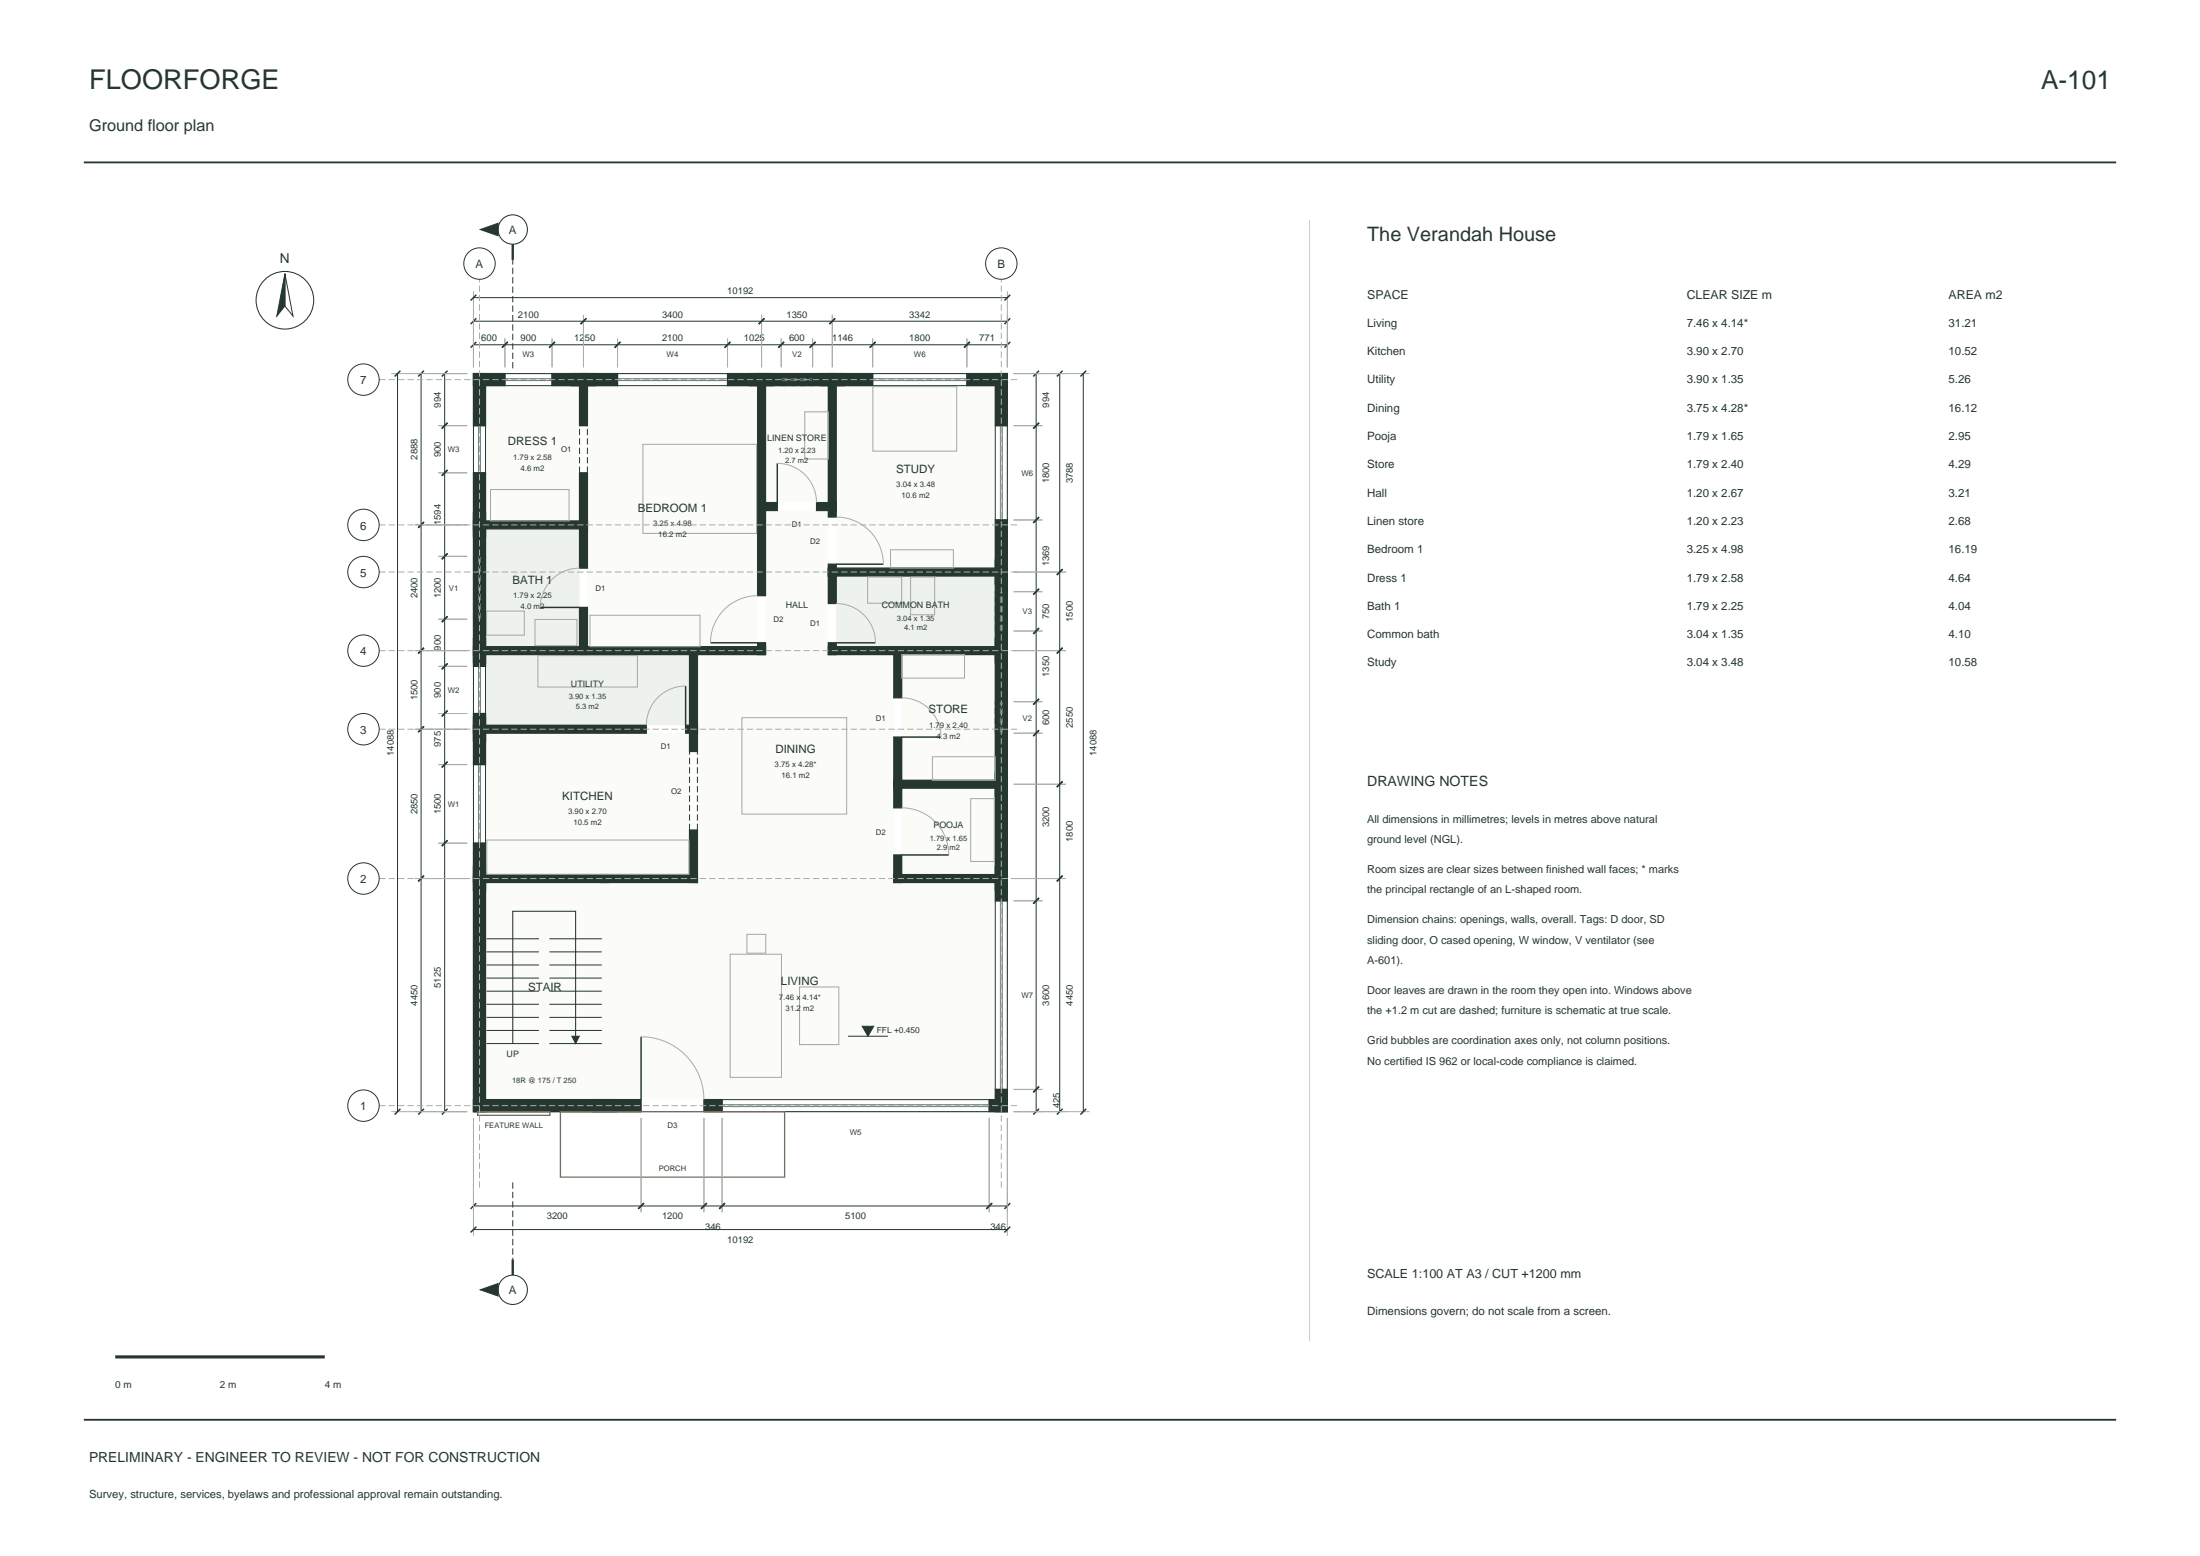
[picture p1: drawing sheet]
<svg xmlns="http://www.w3.org/2000/svg" width="420mm" height="297mm" viewBox="0 0 420 297" stroke-linecap="round" stroke-linejoin="round" font-family="sans-serif">
<path d="M16 31h388M16 271h388" fill="none" stroke="#25372f" stroke-width=".35"/>
<g fill="#fbfbf7">
<path d="M92.7 168.4h22.7v41.5h-22.7z" fill-rule="evenodd"/>
<path d="M115.4 168.4h17.7v-.7h37.5v.7h19.4v41.5h-74.6z" fill-rule="evenodd"/>
<path d="M92.7 139.9h38.9v27h-38.9z" fill-rule="evenodd"/>
</g>
<path d="M92.7 124.9h38.9v13.5h-38.9z" fill-rule="evenodd" fill="#eef2ef"/>
<g fill="#fbfbf7">
<path d="M133.1 124.9h13v-.7h12v.7h12.5v42.8h-37.5z" fill-rule="evenodd"/>
<path d="M172.1 150.4h17.9v16.5h-17.9z" fill-rule="evenodd"/>
<path d="M172.1 124.9h17.9v24h-17.9z" fill-rule="evenodd"/>
<path d="M146.1 97.4h12v26.8h-12z" fill-rule="evenodd"/>
<path d="M146.1 73.6h12v22.3h-12z" fill-rule="evenodd"/>
<path d="M112.1 73.6h32.5v49.8h-32.5z" fill-rule="evenodd"/>
<path d="M92.7 73.6h17.9v25.8h-17.9z" fill-rule="evenodd"/>
</g>
<g fill="#eef2ef">
<path d="M92.7 100.9h17.9v22.5h-17.9z" fill-rule="evenodd"/>
<path d="M159.6 109.9h30.4v13.5h-30.4z" fill-rule="evenodd"/>
</g>
<path d="M159.6 73.6h30.4v34.8h-30.4z" fill-rule="evenodd" fill="#fbfbf7"/>
<g fill="none" stroke="#a8afa4" stroke-width=".19">
<path d="M90.4 55.6v14.5M192.3 55.6v14.5M74.7 71.3h14.5M90.4 71.3h101.9v140.9h-101.9zM96.4 64.6v5.5M105.4 64.6v5.5M111.4 60.1v10M117.9 64.6v5.5M138.9 64.6v5.5M145.4 60.1v10M149.1 64.6v5.5M155.1 64.6v5.5"/>
<path d="M158.9 60.1v10M166.6 64.6v5.5M184.6 64.6v5.5M193.5 71.3h14.5M83.7 90.3h5.5M83.7 81.2h5.5M148.4 88.4a7.5 7.5 0 0 1 7.5 7.5M159.6 98.7a9 9 0 0 1 9 9M193.5 81.2h5.5M193.5 99.2h5.5M79.2 100.2h10M83.7 118.2h5.5"/>
<path d="M83.7 106.2h5.5M110.6 108.4a7.5 7.5 0 0 0-7.5 7.5M144.6 113.7a9 9 0 0 0-9 9M159.6 115.2a7.5 7.5 0 0 1 7.5 7.5M193.5 112.9h5.5M193.5 109.2h10M79.2 139.2h10M79.2 124.2h10M83.7 136.2h5.5M83.7 127.2h5.5M130.9 130.9a7.5 7.5 0 0 0-7.5 7.5M172.1 133.2a7.5 7.5 0 0 1 7.5 7.5"/>
<path d="M193.5 124.2h10M193.5 139.9h5.5M193.5 133.9h5.5M193.5 120.4h5.5M83.7 145.9h5.5M172.1 154.2a9 9 0 0 1 9 9M193.5 149.7h10M79.2 167.7h10M83.7 160.9h5.5M193.5 167.7h10M193.5 171.9h5.5M122.4 197.9a12 12 0 0 1 12 12"/>
<path d="M74.7 212.2h14.5M90.4 213.4v22.5M122.4 213.4v18M134.4 213.4v18M137.8 213.4v18M188.8 213.4v18M192.3 213.4v22.5M193.5 212.2h14.5M193.5 207.9h5.5"/>
</g>
<g fill="#25372f" stroke="#25372f" stroke-width=".25">
<path d="M90.4 165.4h2.3v46.8h-2.3z" fill-rule="evenodd"/>
<path d="M90.4 209.9h27.3v2.3h-27.3z" fill-rule="evenodd"/>
<path d="M90.4 136.9h2.3v9h-2.3z" fill-rule="evenodd"/>
<path d="M90.4 160.9h2.3v9.1h-2.3z" fill-rule="evenodd"/>
<path d="M90.4 166.9h25.7v1.5h-25.7z" fill-rule="evenodd"/>
<path d="M90.4 121.9h2.3v5.3h-2.3z" fill-rule="evenodd"/>
<path d="M90.4 136.2h2.3v5.3h-2.3z" fill-rule="evenodd"/>
<path d="M130.9 138.4h2.2v1.5h-2.2z" fill-rule="evenodd"/>
<path d="M90.4 138.4h33v1.5h-33z" fill-rule="evenodd"/>
<path d="M90.4 97.9h2.3v28.6h-2.3z" fill-rule="evenodd"/>
<path d="M90.4 123.4h21.7v1.5h-21.7z" fill-rule="evenodd"/>
<path d="M90.4 90.3h2.3v12.2h-2.3z" fill-rule="evenodd"/>
<path d="M90.4 71.3h2.3v9.9h-2.3z" fill-rule="evenodd"/>
<path d="M90.4 99.4h21.7v1.5h-21.7z" fill-rule="evenodd"/>
<path d="M105.4 71.3h8.3v2.3h-8.3z" fill-rule="evenodd"/>
<path d="M90.4 71.3h6v2.3h-6z" fill-rule="evenodd"/>
<path d="M110.6 99.4h1.5v9h-1.5z" fill-rule="evenodd"/>
<path d="M110.6 115.9h1.5v9h-1.5z" fill-rule="evenodd"/>
<path d="M110.6 123.4h22.5v1.5h-22.5z" fill-rule="evenodd"/>
<path d="M110.6 90.3h1.5v10.6h-1.5z" fill-rule="evenodd"/>
<path d="M110.6 71.3h1.5v9.9h-1.5z" fill-rule="evenodd"/>
<path d="M138.9 71.3h8.8v2.3h-8.8z" fill-rule="evenodd"/>
<path d="M109.1 71.3h8.8v2.3h-8.8z" fill-rule="evenodd"/>
<path d="M113.1 209.9h9.3v2.3h-9.3z" fill-rule="evenodd"/>
<path d="M188.8 209.9h3.5v2.3h-3.5z" fill-rule="evenodd"/>
<path d="M134.4 209.9h3.4v2.3h-3.4z" fill-rule="evenodd"/>
<path d="M114.6 166.9h18.5v1.5h-18.5z" fill-rule="evenodd"/>
<path d="M131.6 138.4h1.5v5h-1.5z" fill-rule="evenodd"/>
<path d="M131.6 158.4h1.5v10h-1.5z" fill-rule="evenodd"/>
<path d="M131.6 123.4h1.5v16.5h-1.5z" fill-rule="evenodd"/>
<path d="M131.6 123.4h14.5v1.5h-14.5z" fill-rule="evenodd"/>
<path d="M144.6 95.9h1.5v17.8h-1.5z" fill-rule="evenodd"/>
<path d="M144.6 122.7h1.5v2.2h-1.5z" fill-rule="evenodd"/>
<path d="M144.6 71.3h1.5v26.1h-1.5z" fill-rule="evenodd"/>
<path d="M155.9 95.9h3.7v1.5h-3.7z" fill-rule="evenodd"/>
<path d="M144.6 95.9h3.8v1.5h-3.8z" fill-rule="evenodd"/>
<path d="M143.1 71.3h18.1v2.3h-18.1z" fill-rule="evenodd"/>
<path d="M158.1 108.4h1.5v6.8h-1.5z" fill-rule="evenodd"/>
<path d="M158.1 122.7h1.5v2.2h-1.5z" fill-rule="evenodd"/>
<path d="M158.1 123.4h14v1.5h-14z" fill-rule="evenodd"/>
<path d="M158.1 95.9h1.5v2.8h-1.5z" fill-rule="evenodd"/>
<path d="M158.1 107.7h1.5v2.2h-1.5z" fill-rule="evenodd"/>
<path d="M158.1 108.4h34.2v1.5h-34.2z" fill-rule="evenodd"/>
<path d="M158.1 71.3h1.5v26.1h-1.5z" fill-rule="evenodd"/>
<path d="M156.6 71.3h10v2.3h-10z" fill-rule="evenodd"/>
<path d="M184.6 71.3h7.7v2.3h-7.7z" fill-rule="evenodd"/>
<path d="M170.6 148.9h1.5v5.3h-1.5z" fill-rule="evenodd"/>
<path d="M170.6 163.2h1.5v5.2h-1.5z" fill-rule="evenodd"/>
<path d="M170.6 166.9h21.7v1.5h-21.7z" fill-rule="evenodd"/>
<path d="M170.6 123.4h1.5v9.8h-1.5z" fill-rule="evenodd"/>
<path d="M170.6 140.7h1.5v9.7h-1.5z" fill-rule="evenodd"/>
<path d="M170.6 148.9h21.7v1.5h-21.7z" fill-rule="evenodd"/>
<path d="M170.6 123.4h21.7v1.5h-21.7z" fill-rule="evenodd"/>
<path d="M190 165.4h2.3v6.5h-2.3z" fill-rule="evenodd"/>
<path d="M190 207.9h2.3v4.3h-2.3z" fill-rule="evenodd"/>
<path d="M190 147.4h2.3v22.6h-2.3z" fill-rule="evenodd"/>
<path d="M190 121.9h2.3v30.1h-2.3z" fill-rule="evenodd"/>
<path d="M190 106.9h2.3v19.6h-2.3z" fill-rule="evenodd"/>
<path d="M190 99.2h2.3v12.3h-2.3z" fill-rule="evenodd"/>
<path d="M190 71.3h2.3v9.9h-2.3z" fill-rule="evenodd"/>
</g>
<g fill="none" stroke="#25372f" stroke-width=".28">
<path d="M90.9 56.3l-1.1 1.1M192.9 56.3l-1.1 1.1M76.4 70.8l-1.1 1.1M80.9 70.8l-1.1 1.1M85.4 70.8l-1.1 1.1M90.9 65.3l-1.1 1.1M90.9 60.8l-1.1 1.1M96.9 65.3l-1.1 1.1M105.9 65.3l-1.1 1.1M111.9 60.8l-1.1 1.1M118.4 65.3l-1.1 1.1M139.4 65.3l-1.1 1.1"/>
<path d="M145.9 60.8l-1.1 1.1M149.7 65.3l-1.1 1.1M155.7 65.3l-1.1 1.1M159.4 60.8l-1.1 1.1M167.1 65.3l-1.1 1.1M185.1 65.3l-1.1 1.1M192.9 65.3l-1.1 1.1M192.9 60.8l-1.1 1.1M198.4 70.8l-1.1 1.1M202.9 70.8l-1.1 1.1M207.4 70.8l-1.1 1.1M80.9 99.6l-1.1 1.1"/>
<path d="M85.4 89.7l-1.1 1.1M85.4 80.7l-1.1 1.1M148.4 88.4v7.5M198.4 98.7l-1.1 1.1M198.4 80.7l-1.1 1.1M85.4 117.6l-1.1 1.1M85.4 105.6l-1.1 1.1M103.1 115.9h7.5M159.6 107.7h9M198.4 119.9l-1.1 1.1M198.4 112.4l-1.1 1.1M202.9 108.6l-1.1 1.1"/>
<path d="M80.9 138.6l-1.1 1.1M80.9 123.6l-1.1 1.1M85.4 135.6l-1.1 1.1M85.4 126.6l-1.1 1.1M130.9 130.9v7.5M135.6 122.7h9M159.6 122.7h7.5M198.4 139.4l-1.1 1.1M198.4 133.4l-1.1 1.1M202.9 123.6l-1.1 1.1M85.4 145.4l-1.1 1.1M172.1 140.7h7.5"/>
<path d="M202.9 149.1l-1.1 1.1M80.9 167.1l-1.1 1.1M85.4 160.4l-1.1 1.1M172.1 163.2h9M198.4 171.4l-1.1 1.1M202.9 167.1l-1.1 1.1M122.4 197.9v12M76.4 211.6l-1.1 1.1M80.9 211.6l-1.1 1.1M85.4 211.6l-1.1 1.1M198.4 211.6l-1.1 1.1M198.4 207.4l-1.1 1.1"/>
<path d="M202.9 211.6l-1.1 1.1M207.4 211.6l-1.1 1.1M90.9 229.6l-1.1 1.1M90.9 234.1l-1.1 1.1M122.9 229.6l-1.1 1.1M134.9 229.6l-1.1 1.1M138.4 229.6l-1.1 1.1M189.4 229.6l-1.1 1.1M192.9 229.6l-1.1 1.1M192.9 234.1l-1.1 1.1"/>
</g>
<g fill="none" stroke="#25372f" stroke-width=".19" stroke-dasharray="1.2 .6" stroke-linecap="butt">
<path d="M97.9 70.3v-20.7M149.1 71.3h6M149.1 73.6h6M110.6 90.3v-9.1M112.1 90.3v-9.1M90.4 118.2v-12M92.7 118.2v-12M190 139.9v-6M190 120.4v-7.5M192.3 139.9v-6M192.3 120.4v-7.5M131.6 158.4v-15"/>
<path d="M133.1 158.4v-15M97.9 225.7v14.7"/>
</g>
<g fill="none" stroke="#25372f" stroke-width=".19">
<path d="M54.4 52.3l1.5 8-1.5-1.9zM90.4 56.8h101.9M75.9 71.3v140.9M80.4 71.3v140.9M84.9 71.3v140.9M90.4 65.8h101.9M90.4 61.3h101.9M96.4 71.3h9v2.3h-9zM117.9 71.3h21v2.3h-21zM149.1 71.3v2.3M155.1 71.3v2.3M166.6 71.3h18v2.3h-18z"/>
<path d="M197.8 71.3v140.9M202.3 71.3v140.9M206.8 71.3v140.9M90.4 81.2h2.3v9.1h-2.3zM190 81.2h2.3v18h-2.3zM90.4 118.2h2.3M90.4 106.2h2.3M190 112.9h2.3M90.4 127.2h2.3v9h-2.3zM190 139.9h2.3M190 133.9h2.3M190 120.4h2.3"/>
<path d="M90.4 145.9h2.3v15h-2.3zM92.9 179.2h10M104.9 179.2h10M190 171.9h2.3v36h-2.3zM92.9 199.2h10M92.9 196.7h10M92.9 194.2h10M92.9 191.7h10M92.9 189.2h10M92.9 186.7h10M92.9 184.2h10M92.9 181.7h10"/>
<path d="M104.9 199.2h10M104.9 196.7h10M104.9 194.2h10M104.9 191.7h10M104.9 189.2h10M104.9 186.7h10M104.9 184.2h10M104.9 181.7h10M161.9 197.8h7.6M137.8 209.9h51v2.3h-51zM90.4 230.2h101.9M90.4 234.7h101.9"/>
<circle cx="91.5" cy="50.3" r="3"/>
<circle cx="191.2" cy="50.3" r="3"/>
<circle cx="69.4" cy="72.5" r="3"/>
<circle cx="69.4" cy="100.2" r="3"/>
<circle cx="69.4" cy="109.2" r="3"/>
<circle cx="69.4" cy="124.2" r="3"/>
<circle cx="69.4" cy="139.2" r="3"/>
<circle cx="69.4" cy="167.7" r="3"/>
<circle cx="69.4" cy="211" r="3"/>
</g>
<g fill="none" stroke="#5f7d78" stroke-width=".19">
<path d="M96.4 72.3h9M96.4 72.6h9M117.9 72.3h21M117.9 72.6h21M166.6 72.3h18M166.6 72.6h18M91.4 81.2v9.1M91.7 81.2v9.1M191 81.2v18M191.3 81.2v18M91.4 127.2v9M91.7 127.2v9"/>
<path d="M91.4 145.9v15M91.7 145.9v15M191 171.9v36M191.3 171.9v36M137.8 211.2h51M137.8 210.9h51"/>
</g>
<path d="M149.1 72.3h6M149.1 72.6h6M91.4 118.2v-12M91.7 118.2v-12M191 139.9v-6M191 120.4v-7.5M191.3 139.9v-6M191.3 120.4v-7.5" fill="none" stroke="#5f7d78" stroke-width=".19" stroke-dasharray="1.2 .6" stroke-linecap="butt"/>
<g fill="none" stroke="#25372f" stroke-width=".2">
<path d="M97.9 199.2v-25.3h12v25.3"/>
<circle cx="54.4" cy="57.3" r="5.5"/>
<circle cx="97.9" cy="43.8" r="2.8"/>
<circle cx="97.9" cy="246.2" r="2.8"/>
</g>
<g fill="#25372f" stroke="#25372f" stroke-width=".19">
<path d="M109.2 197.8h1.4l-.7 1.4z"/>
<path d="M164.6 195.9h2.2l-1.1 1.9z"/>
<path d="M91.7 246.2l3.4-1.2v2.4z"/>
<path d="M91.7 43.8l3.4-1.2v2.4z"/>
<path d="M54.4 52.3v6.1l-1.6 1.9z"/>
</g>
<g fill="none" stroke="#a3aaa1" stroke-width=".19">
<path d="M153.6 78.6h4.5v9h-4.5zM166.6 73.8h16v12.3h-16zM93.6 93.4h15v6h-15zM122.7 84.8h21.7v17h-21.7zM92.9 116.6h7.2v4.6h-7.2zM102.1 118.2h8v5h-8zM112.6 117.4h21v6h-21zM165.6 110.1h6.5v5h-6.5zM170 104.9h12v3.5h-12zM173.8 110.1h4.6v7.2h-4.6zM102.7 125.1h19v6h-19zM141.6 137h20v18.4h-20z"/>
<path d="M172.1 124.9h12v4.5h-12zM178 144.4h12v4.5h-12zM185.3 152.4h4.5v12h-4.5zM92.9 160.3h38.6v6.6h-38.6zM142.6 178.3h3.6v3.6h-3.6zM139.4 182.1h9.8v23.5h-9.8zM152.6 188.4h7.5v11h-7.5z"/>
</g>
<path d="M91.2 212.2h13.8v.7h-13.8zM107 212.2h42.8v12.5h-42.8z" fill="none" stroke="#9e653f" stroke-width=".25"/>
<path d="M72.4 72.5h121.9M72.4 109.2h121.9M72.4 100.2h121.9M72.4 139.2h121.9M72.4 124.2h121.9M72.4 167.7h121.9M72.4 211h121.9M91.5 226.7v-173.4M191.2 226.7v-173.4" fill="none" stroke="#a8afa4" stroke-width=".19" stroke-dasharray="1.2 .6" stroke-linecap="butt"/>
<path d="M97.9 46.6v3M97.9 240.4v3" fill="none" stroke="#25372f" stroke-width=".45"/>
<path d="M250 42v214" fill="none" stroke="#c9d0c7" stroke-width=".2"/>
<path d="M22 259h40" fill="none" stroke="#25372f" stroke-width=".6"/>
<text font-size="5.2" fill="#25372f" x="17" y="17">FLOORFORGE</text>
<text font-size="5" fill="#25372f" x="389.7" y="17">A-101</text>
<text font-size="3.8" fill="#25372f" x="261" y="46">The Verandah House</text>
<text font-size="3.1" fill="#25372f" x="17" y="25">Ground floor plan</text>
<text font-size="2.7" fill="#25372f" x="261" y="150">DRAWING NOTES</text>
<g font-size="2.6" fill="#25372f">
<text x="53.5" y="50.1">N</text>
<text x="17" y="279">PRELIMINARY - ENGINEER TO REVIEW - NOT FOR CONSTRUCTION</text>
</g>
<text font-size="2.4" fill="#25372f" x="261" y="244">SCALE 1:100 AT A3 / CUT +1200 mm</text>
<g font-size="2.3" fill="#25372f">
<text x="261" y="57">SPACE</text>
<text x="322" y="57">CLEAR SIZE m</text>
<text x="372" y="57">AREA m2</text>
</g>
<g font-size="2.2" fill="#25372f">
<text x="97.2" y="44.7">A</text>
<text x="90.8" y="51.2">A</text>
<text x="190.4" y="51.2">B</text>
<text x="261" y="62.4">Living</text>
<text x="322" y="62.4">7.46 x 4.14*</text>
<text x="372" y="62.4">31.21</text>
<text x="261" y="67.8">Kitchen</text>
<text x="322" y="67.8">3.90 x 2.70</text>
<text x="372" y="67.8">10.52</text>
<text x="68.8" y="73.4">7</text>
<text x="261" y="73.2">Utility</text>
<text x="322" y="73.2">3.90 x 1.35</text>
<text x="372" y="73.2">5.26</text>
<text x="261" y="78.6">Dining</text>
<text x="322" y="78.6">3.75 x 4.28*</text>
<text x="372" y="78.6">16.12</text>
<text x="97" y="85">DRESS 1</text>
<text x="261" y="84">Pooja</text>
<text x="261" y="89.4">Store</text>
<text x="322" y="84">1.79 x 1.65</text>
<text x="322" y="89.4">1.79 x 2.40</text>
<text x="372" y="84">2.95</text>
<text x="372" y="89.4">4.29</text>
<text x="171.1" y="90.3">STUDY</text>
<text x="261" y="94.8">Hall</text>
<text x="322" y="94.8">1.20 x 2.67</text>
<text x="372" y="94.8">3.21</text>
<text x="68.8" y="101.1">6</text>
<text x="121.8" y="97.7">BEDROOM 1</text>
<text x="261" y="100.2">Linen store</text>
<text x="322" y="100.2">1.20 x 2.23</text>
<text x="372" y="100.2">2.68</text>
<text x="261" y="105.6">Bedroom 1</text>
<text x="322" y="105.6">3.25 x 4.98</text>
<text x="372" y="105.6">16.19</text>
<text x="68.8" y="110.1">5</text>
<text x="97.8" y="111.4">BATH 1</text>
<text x="261" y="111">Dress 1</text>
<text x="322" y="111">1.79 x 2.58</text>
<text x="372" y="111">4.64</text>
<text x="261" y="116.4">Bath 1</text>
<text x="322" y="116.4">1.79 x 2.25</text>
<text x="372" y="116.4">4.04</text>
<text x="68.8" y="125.1">4</text>
<text x="261" y="121.8">Common bath</text>
<text x="322" y="121.8">3.04 x 1.35</text>
<text x="372" y="121.8">4.10</text>
<text x="261" y="127.2">Study</text>
<text x="322" y="127.2">3.04 x 3.48</text>
<text x="372" y="127.2">10.58</text>
<text x="177.3" y="136.2">STORE</text>
<text x="68.8" y="140.1">3</text>
<text x="148" y="143.7">DINING</text>
<text x="107.3" y="152.7">KITCHEN</text>
<text x="68.8" y="168.6">2</text>
<text x="100.8" y="189.2">STAIR</text>
<text x="149.1" y="188">LIVING</text>
<text x="68.8" y="211.9">1</text>
<text x="97.2" y="247">A</text>
<text x="261" y="251">Dimensions govern; do not scale from a screen.</text>
</g>
<g font-size="2.1" fill="#25372f">
<text x="261" y="157">All dimensions in millimetres; levels in metres above natural</text>
<text x="261" y="160.9">ground level (NGL).</text>
<text x="261" y="166.6">Room sizes are clear sizes between finished wall faces; * marks</text>
<text x="261" y="170.5">the principal rectangle of an L-shaped room.</text>
<text x="261" y="176.2">Dimension chains: openings, walls, overall. Tags: D door, SD</text>
<text x="261" y="180.1">sliding door, O cased opening, W window, V ventilator (see</text>
<text x="261" y="184">A-601).</text>
<text x="261" y="189.7">Door leaves are drawn in the room they open into. Windows above</text>
<text x="261" y="193.6">the +1.2 m cut are dashed; furniture is schematic at true scale.</text>
<text x="261" y="199.3">Grid bubbles are coordination axes only, not column positions.</text>
<text x="261" y="203.2">No certified IS 962 or local-code compliance is claimed.</text>
<text x="17" y="286">Survey, structure, services, byelaws and professional approval remain outstanding.</text>
</g>
<g font-size="1.9" fill="#25372f">
<text x="22" y="265">0 m</text>
<text x="42" y="265">2 m</text>
<text x="62" y="265">4 m</text>
</g>
<g font-size="1.8" fill="#25372f">
<text x="138.8" y="56.1">10192</text>
<text x="91.9" y="65.1">600</text>
<text x="98.9" y="60.6">2100</text>
<text x="99.4" y="65.1">900</text>
<text x="109.6" y="65.1">1250</text>
<text x="126.4" y="65.1">2100</text>
<text x="126.4" y="60.6">3400</text>
<text x="142" y="65.1">1025</text>
<text x="150.1" y="60.6">1350</text>
<text x="150.6" y="65.1">600</text>
<text x="158.9" y="65.1">1146</text>
<text x="173.6" y="65.1">1800</text>
<text x="173.6" y="60.6">3342</text>
<text x="187" y="65.1">771</text>
<text x="84.2" y="77.8" transform="rotate(-90 84.2 77.8)">994</text>
<text x="200.3" y="77.8" transform="rotate(-90 200.3 77.8)">994</text>
<text x="79.7" y="87.8" transform="rotate(-90 79.7 87.8)">2888</text>
<text x="84.2" y="87.3" transform="rotate(-90 84.2 87.3)">900</text>
<text x="200.3" y="92.3" transform="rotate(-90 200.3 92.3)">1800</text>
<text x="204.8" y="92.3" transform="rotate(-90 204.8 92.3)">3788</text>
<text x="84.2" y="100.2" transform="rotate(-90 84.2 100.2)">1594</text>
<text x="200.3" y="108.1" transform="rotate(-90 200.3 108.1)">1369</text>
<text x="79.7" y="114.2" transform="rotate(-90 79.7 114.2)">2400</text>
<text x="84.2" y="114.2" transform="rotate(-90 84.2 114.2)">1200</text>
<text x="200.3" y="118.2" transform="rotate(-90 200.3 118.2)">750</text>
<text x="204.8" y="118.7" transform="rotate(-90 204.8 118.7)">1500</text>
<text x="84.2" y="124.2" transform="rotate(-90 84.2 124.2)">900</text>
<text x="200.3" y="129.2" transform="rotate(-90 200.3 129.2)">1350</text>
<text x="79.7" y="133.7" transform="rotate(-90 79.7 133.7)">1500</text>
<text x="84.2" y="133.2" transform="rotate(-90 84.2 133.2)">900</text>
<text x="84.2" y="142.6" transform="rotate(-90 84.2 142.6)">975</text>
<text x="200.3" y="138.4" transform="rotate(-90 200.3 138.4)">600</text>
<text x="204.8" y="138.9" transform="rotate(-90 204.8 138.9)">2550</text>
<text x="75.2" y="144.3" transform="rotate(-90 75.2 144.3)">14088</text>
<text x="209.3" y="144.3" transform="rotate(-90 209.3 144.3)">14088</text>
<text x="79.7" y="155.4" transform="rotate(-90 79.7 155.4)">2850</text>
<text x="84.2" y="155.4" transform="rotate(-90 84.2 155.4)">1500</text>
<text x="200.3" y="157.9" transform="rotate(-90 200.3 157.9)">3200</text>
<text x="204.8" y="160.7" transform="rotate(-90 204.8 160.7)">1800</text>
<text x="79.7" y="191.9" transform="rotate(-90 79.7 191.9)">4450</text>
<text x="84.2" y="188.6" transform="rotate(-90 84.2 188.6)">5125</text>
<text x="200.3" y="191.9" transform="rotate(-90 200.3 191.9)">3600</text>
<text x="204.8" y="191.9" transform="rotate(-90 204.8 191.9)">4450</text>
<text x="202.3" y="211.6" transform="rotate(-90 202.3 211.6)">425</text>
<text x="104.4" y="232.7">3200</text>
<text x="126.4" y="232.7">1200</text>
<text x="161.3" y="232.7">5100</text>
<text x="134.6" y="234.7">346</text>
<text x="138.8" y="237.2">10192</text>
<text x="189.1" y="234.7">346</text>
</g>
<g font-size="1.7" fill="#25372f">
<text x="146.5" y="84.2">LINEN STORE</text>
<text x="150" y="116.1">HALL</text>
<text x="168.4" y="116.1">COMMON BATH</text>
<text x="109" y="131.1">UTILITY</text>
<text x="178.2" y="158.1">POOJA</text>
<text x="96.7" y="201.8">UP</text>
</g>
<text font-size="1.6" fill="#25372f" x="167.4" y="197.2">FFL +0.450</text>
<g font-size="1.5" fill="#25372f">
<text x="99.8" y="68.1">W3</text>
<text x="127.3" y="68.1">W4</text>
<text x="151.2" y="68.1">V2</text>
<text x="174.5" y="68.1">W6</text>
<text x="85.5" y="86.4">W3</text>
<text x="98" y="87.8">1.79 x 2.58</text>
<text x="99.4" y="89.9">4.6 m2</text>
<text x="107.1" y="86.4">O1</text>
<text x="171.1" y="93.1">3.04 x 3.48</text>
<text x="172.1" y="95.2">10.6 m2</text>
<text x="195" y="90.9">W6</text>
<text x="124.7" y="100.5">3.25 x 4.98</text>
<text x="151.2" y="100.5">D1</text>
<text x="125.7" y="102.6">16.2 m2</text>
<text x="154.7" y="103.8">D2</text>
<text x="85.7" y="112.8">V1</text>
<text x="113.7" y="112.8">D1</text>
<text x="98" y="114.2">1.79 x 2.25</text>
<text x="99.4" y="116.3">4.0 m2</text>
<text x="147.7" y="118.8">D2</text>
<text x="154.7" y="119.5">D1</text>
<text x="195.2" y="117.3">V3</text>
<text x="85.5" y="132.3">W2</text>
<text x="167.2" y="137.5">D1</text>
<text x="195.2" y="137.5">V2</text>
<text x="126.2" y="143">D1</text>
<text x="177.4" y="139">1.79 x 2.40</text>
<text x="178.8" y="141.1">4.3 m2</text>
<text x="147.9" y="146.5">3.75 x 4.28*</text>
<text x="149.2" y="148.6">16.1 m2</text>
<text x="85.5" y="154">W1</text>
<text x="108.5" y="155.5">3.90 x 2.70</text>
<text x="128.1" y="151.5">O2</text>
<text x="109.5" y="157.6">10.5 m2</text>
<text x="167.2" y="159.3">D2</text>
<text x="148.7" y="190.8">7.46 x 4.14*</text>
<text x="195" y="190.5">W7</text>
<text x="150" y="192.9">31.2 m2</text>
<text x="127.4" y="215.3">D3</text>
<text x="162.2" y="216.6">W5</text>
</g>
<g font-size="1.4" fill="#25372f">
<text x="148.6" y="86.5">1.20 x 2.23</text>
<text x="149.9" y="88.4">2.7 m2</text>
<text x="171.2" y="118.4">3.04 x 1.35</text>
<text x="172.6" y="120.3">4.1 m2</text>
<text x="108.6" y="133.4">3.90 x 1.35</text>
<text x="109.9" y="135.3">5.3 m2</text>
<text x="177.5" y="160.4">1.79 x 1.65</text>
<text x="178.9" y="162.3">2.9 m2</text>
<text x="97.8" y="206.7">18R @ 175 / T 250</text>
<text x="92.5" y="215.4">FEATURE WALL</text>
<text x="125.8" y="223.5">PORCH</text>
</g>
</svg>
